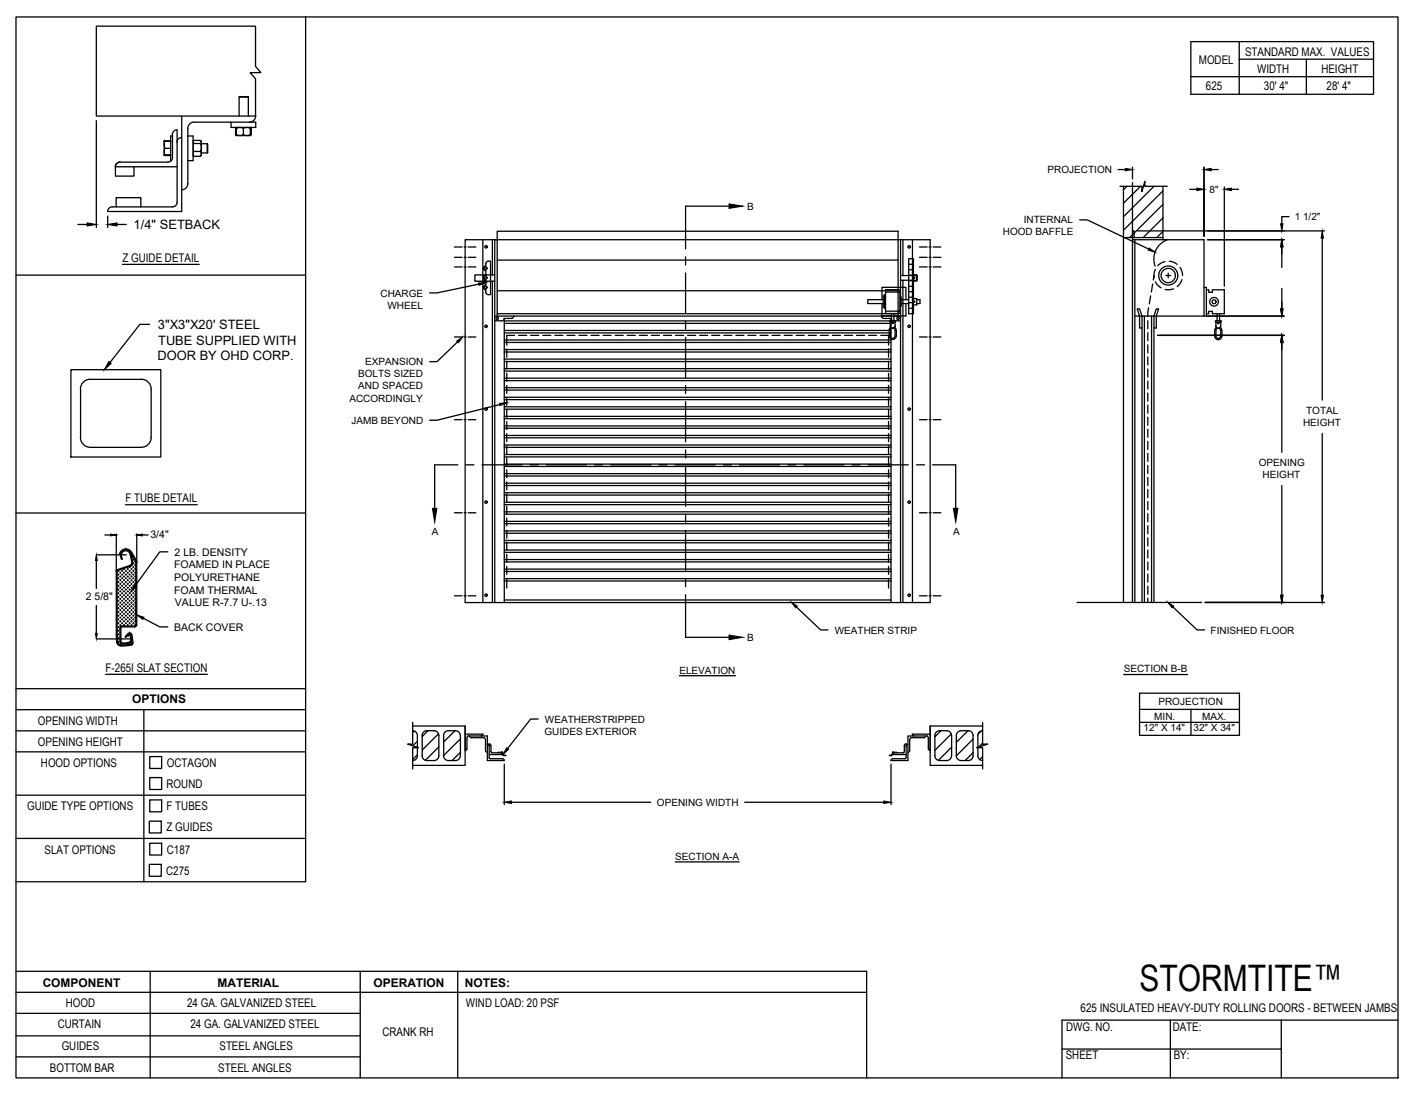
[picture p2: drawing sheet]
<svg xmlns="http://www.w3.org/2000/svg" width="279mm" height="216mm" viewBox="0 0 279 216" stroke-linecap="round" stroke-linejoin="round" font-family="sans-serif">
<!-- layer: ANNOTATIONS -->
<g fill="none" stroke="#000" stroke-width=".25">
<path d="M19 23.8v21.1M220.6 33.5h1.4M223.5 33v2.3M234.7 37.4h1.5M237.6 33v13.6M239 33.5h1.4M241.6 36.9v19.6M243 37.4h1.4M15.4 44.3h1.8M21.3 42.7v2.2M23.1 44.3h1.8M94.5 56.1l-8.3 1.7h-1.4"/>
<path d="M213 43.4h1.5l12.2 5.7M224.5 45.6h36.9M238.3 47.3h15.1M252.9 48.7v4.1M252.9 56.9v4.1M254.3 42.8h-1.4v1.4M260.9 47v32M29.5 64h-1.9l-5.9 7.5M90.3 67.5l-4.1 3.9h-1.4M98.6 79.8l-12.4 3.1h-1.4M228.4 66.2h25M238.3 62.4h15.1"/>
<path d="M252.9 67.6v21.7M252.9 95.8v21.7M260.9 85.5v32M19 110.6v5.5M19 119.5v5.5M19.2 109.5h5.7M20.7 105.6h1.1M22.9 105.4v7.2M27 105.4v5.5M28.1 105.6h1.1M33.1 108.9h-1.6l-4.8 6.6M157.1 119.8l4.8 4.5h1.5"/>
<path d="M231.4 119.8l4.8 4.5h1.5M237.8 118.9h23.6M19.2 126.1h6.5M28.3 122l3.2 1.7h1.6M134 133.4h11.1M221.7 133.1h12.6M224.9 136.8h19.7v8.3h-19.7zM224.9 140h19.7M235 140v5.1M99.5 150.8v8M100.9 158.3h27.5M106.2 141.9h-1.5l-4.5 5.8"/>
<path d="M146.9 158.3h27.5M175.8 150.8v8M224.9 142.6h19.7M133.2 170.1h12.6"/>
</g>
<g fill="#000" stroke="#000" stroke-width=".2">
<path d="M222 33.2l1.5 .3-1.5 .2zM236.2 37.1l1.4 .3-1.4 .2zM237.6 33.5l1.4-.3v.5zM241.6 37.4l1.4-.3v.5zM17.2 44l1.8 .3-1.8 .3zM21.3 44.3l1.8-.3v.6zM94.4 55.8h1.5l-1.4 .5zM226.7 48.9l1.2 .9-1.4-.4zM252.9 47.3l.3 1.4h-.5zM252.7 44.2h.5l-.3 1.4zM260.9 45.6l.2 1.4h-.4zM21.5 71.3l.4 .4-1.3 1.3z"/>
<path d="M90.1 67.3l1.2-.8-.9 1.1zM98.6 79.6l1.4-.1-1.3 .6zM252.9 66.2l.3 1.4h-.5zM252.7 61h.5l-.3 1.4zM19 109.5l.2 1.1h-.4zM21.8 105.4l1.1 .2-1.1 .2zM26.5 115.4l.4 .3-1 1zM27 105.6l1.1-.2v.4zM156.1 118.8l1.2 .8-.3 .4zM230.4 118.8l1.2 .8-.3 .4zM252.7 117.5h.5l-.3 1.4zM260.7 117.5h.4l-.2 1.4z"/>
<path d="M18.8 125h.4l-.2 1.1zM27 121.3l1.4 .5-.2 .4zM100 147.6l.4 .3-1.1 .9zM99.5 158.3l1.4-.2v.5zM174.4 158.1l1.4 .2-1.4 .3z"/>
</g>
<!-- layer: CRANK RH -->
<g fill="none" stroke="#000" stroke-width=".25">
<path d="M221 36.8h4.3v1l.6-2v1h4.4M221.7 36.8v82.1M222.4 36.8l-.7 .6M223.5 36v82.9M225 36.8l-3.3 3.3M225.9 35.9l-.1 .1M227.7 36.8l-6 6M229.5 37.7l-7.8 7.7M229.5 36.8v10.5M89.7 48.7h1.5M89.7 50.8h1.5M89.7 52.7h1.5"/>
<path d="M91.6 48.7h.4M91.6 50.8h.4M91.6 52.7h.4M91.8 47.3h91.7v71.6h-91.7zM92.4 48.7h1.5M92.4 50.8h1.5M92.4 52.7h1.5M95.3 47.3v71.6M95.4 54.4h.5M95.4 55.3h.5M95.8 52l.3-.4 .7-.1v6.6h-.7l-.2-.2v-.7a.48 .48 0 0 1-.5-.5 .48 .48 0 0 1 .5-.5M95.9 54.4a.48 .48 0 0 0-.5 .4 .48 .48 0 0 0 .5 .5"/>
<path d="M95.9 52v.5a.48 .48 0 0 0-.5 .4 .48 .48 0 0 0 .5 .5v1M95.9 55.3v1M97.2 47.3v7M97.2 55.5v63.4M97.6 54.3h-3.9v1.2h3.9M97.6 47.3v71.6M97.7 47.3h.4M98.1 51.3h79.1M98.1 57.4h79.1M174 59.1v-2.4h4.8v2.4M174 59.9v2.5h1.9M174.3 59.1h-3.1v.8h3.1"/>
<path d="M174.5 58.4h-.2v2.2h.2M174.7 58.2h-.2v2.7h.2M174.7 57.2h2.9v4.7h-2.9zM174.7 57.6h2.9M177.6 58.7h.2v1.7h-.2M177.7 54.4h3.3v.9h-3.3M177.7 47.3v71.6M177.8 59.1h1.5M177.8 59.9h1.5M178.2 47.3v7.1M178.2 55.3v63.6M178.8 59.9v2.5h-2.4"/>
<path d="M179.3 51.1h.9v10.8h-.9zM179.3 55.4h.9M179.3 54.3h.9M179.3 59.7h.9M179.3 58.7h.9M179.3 57.6h.9M179.3 56.5h.9M179.3 53.2h.9M179.3 52.2h.9M180 47.3v71.6M180.2 54.2h.7v1.3h-.7M180.2 58.9h.7v1.3h-.7"/>
<path d="M180.4 54.8h.1M180.4 59.5h.1M180.9 59.1h.6v.8h-.6M181.4 48.7h1.5M181.4 50.8h1.5M181.4 52.7h1.5M183.3 48.7h.4M183.3 50.8h.4M183.3 52.7h.4M184.1 48.7h1.6M184.1 50.8h1.6M184.1 52.7h1.6"/>
<path d="M221.7 46.9h7.8M223.5 47.3h14.1v15.1h-13.7M223.5 45.6h.3v1.2M223.9 47.3v71.6M227 58.4l-.2 1.6M227.4 56l-.2 1.6M227.7 54.4l-.1 .9M228 53.1l-.3 1v.7M228 55.6l.5 .7 .6 .5M229.5 40.3l-6.6 6.6M229.5 43l-3.9 3.9M229.5 45.7l-1.3 1.2"/>
<path d="M229.9 51.6l-.7 .3-.8 .6M230 54.4h1M230.4 47.3a4.1 4.1 0 0 0-2.5 5.2M230.5 53.9v.9M230.7 51.6l.9 .2 .7 .4M231.6 57l-1 .2-.7-.1M232.8 52.8l.4 .6 .1 1M233.2 55.2l-.2 .6-.7 .8M237.6 56.7h.4v5.7h-.4M238 57.2h.5v.5h.7v-.5h2.4v4.7h-2.4v-.5h-.7v.5h-.5M89.7 66.5h1.5M91.6 66.5h.4"/>
<path d="M92.4 66.5h1.5M97.6 62.4h80.1M98.1 62.4v-16.8h79.1v16.8M98.1 61.9h79.1M99.5 62.8v56.1M99.5 78.9h76.3M99.5 78.4h76.3M99.5 77h76.3M99.5 76.5h76.3M99.5 75.1h76.3M99.5 74.6h76.3M99.5 73.2h76.3"/>
<path d="M99.5 72.7h76.3M99.5 71.4h76.3M99.5 70.9h76.3M99.5 69.5h76.3M99.5 69h76.3M99.5 67.6h76.3M99.5 67.1h76.3M99.5 65.7h76.3M99.5 65.2h76.3M99.5 63.8h76.3M99.5 63.3h76.3M99.5 62.8l-.2 .4-.3 .1h-1.4"/>
<path d="M100 68.9v1.6M100 71.3v1.6M100 73.7v1.5M100 76.1v1.5M100 78.4v1.6M101.4 62.4l-.2 .4h-.3h-1.4M101.5 66.2h-1.5v1.9M102.3 66.2h1.6M104.7 66.2h1.6M107.1 66.2h1.6M109.5 66.2h1.6M111.9 66.2h1.6"/>
<path d="M114.2 66.2h1.6M116.6 66.2h1.6M119 66.2h1.6M121.4 66.2h1.6M123.8 66.2h1.5M126.2 66.2h1.5M128.5 66.2h1.6M130.9 66.2h1.6M133.3 66.2h1.6M135.7 66.2h1.6M138 66.2h1.6M140.4 66.2h1.6"/>
<path d="M142.8 66.2h1.6M145.2 66.2h1.6M147.6 66.2h1.6M150 66.2h1.6M152.3 66.2h1.6M154.7 66.2h1.6M157.1 66.2h1.6M159.5 66.2h1.6M161.9 66.2h1.5M164.3 66.2h1.5M166.6 66.2h1.6M169 66.2h1.6"/>
<path d="M171.4 66.2h1.6M173.8 66.2h1.5v1.9M173.9 62.4l.1 .2 .4 .2h1.4M174.7 61.4h2.9M175.3 68.9v1.6M175.3 71.3v1.6M175.3 73.7v1.5M175.3 76.1v1.5M175.3 78.4v1.6M175.5 65.2v1.1M175.6 64.8l-.2 .4M175.7 63.5v.8a.48 .48 0 0 0 .4 .4 .48 .48 0 0 0 .5-.4v-.8"/>
<path d="M175.7 63.5h.9M175.7 64.4l-.1 .4M175.8 62.8l.1 .3 .4 .2M175.8 62.8v56.1M175.9 64.8a.48 .48 0 0 1 .7 .4v1.1a.47 .47 0 0 1-.4 .5 .47 .47 0 0 1-.5-.5v-1.1zM175.9 61.9v1.4M176.4 61.9v1.4M176.6 63.3l.1 .1-.1 .1M176.6 64.4l.2 .6a1.94 1.94 0 0 1-.2 1.8 .71 .71 0 0 1-.7 .1 .71 .71 0 0 1-.5-.6M177.7 63.3h-2l-.1 .1 .1 .1M179.3 60.8h.9M181.4 66.5h1.5"/>
<path d="M183.3 66.5h.4M184.1 66.5h1.6M225.3 64.7h-.4v-2.3l-.5-1.4h.5l.4 1.4v56.5M225.8 62.4v56.5M226.5 63.3v1.6M226.5 65.7v1.5M226.5 68.1v1.5M226.5 70.4v1.6M226.5 72.8v1.6M226.5 75.2v1.6M226.5 77.6v1.6M226.5 79.9v1.6"/>
<path d="M226.6 60.7l-.1 1.8M227.2 62.4v56.5M227.7 64.7h.5v-2.3l.4-1.4h-.4l-.5 1.4v56.5M239.9 65.2a.49 .49 0 0 1 .5-.4 .49 .49 0 0 1 .5 .5v1a.48 .48 0 0 1-.5 .5 .48 .48 0 0 1-.5-.5M239.9 63.5l-.1-.1 .1-.1h1l.1 .1-.1 .1M239.9 64.3v-.7h1v.7M239.9 65.3v1M239.9 64.4l-.2 .7a2.21 2.21 0 0 0 .2 1.7 .71 .71 0 0 0 .8 .2 .71 .71 0 0 0 .4-.7M240.2 61.9v1.4M240.6 61.9v1.4M240.8 64.4l.3 .8M240.9 64.3a.48 .48 0 0 1-.5 .5 .48 .48 0 0 1-.5-.5"/>
<path d="M241.1 65.3v1M89.7 82.8h1.5M91.6 82.8h.4M92.4 82.8h1.5M99.5 99.6h76.3M99.5 99.1h76.3M99.5 97.7h76.3M99.5 97.2h76.3M99.5 95.8h76.3M99.5 95.4h76.3M99.5 93.9h76.3M99.5 93.5h76.3"/>
<path d="M99.5 92.1h76.3M99.5 91.6h76.3M99.5 90.2h76.3M99.5 89.7h76.3M99.5 88.3h76.3M99.5 87.8h76.3M99.5 86.4h76.3M99.5 85.9h76.3M99.5 84.5h76.3M99.5 84.1h76.3M99.5 82.6h76.3M99.5 82.2h76.3"/>
<path d="M99.5 80.8h76.3M99.5 80.3h76.3M100 80.8v1.6M100 83.2v1.6M100 85.6v1.6M100 87.9v1.6M100 90.3v1.6M100 92.7v1.6M100 95.1v1.6M100 97.5v1.6M100 99.9v1.6M175.3 80.8v1.6"/>
<path d="M175.3 83.2v1.6M175.3 85.6v1.6M175.3 87.9v1.6M175.3 90.3v1.6M175.3 92.7v1.6M175.3 95.1v1.6M175.3 97.5v1.6M175.3 99.9v1.6M181.4 82.8h1.5M183.3 82.8h.4M184.1 82.8h1.6M226.5 82.3v1.6"/>
<path d="M226.5 84.7v1.6M226.5 87.1v1.6M226.5 89.5v1.6M226.5 91.9v1.6M226.5 94.2v1.6M226.5 96.6v1.6M226.5 99v1.6M89.7 101.2h1.5M89.7 117.6h1.5M91.6 101.2h.4M91.6 117.6h.4M92.4 101.2h1.5"/>
<path d="M92.4 117.6h1.5M99.5 118.4h76.3M99.5 114.7h76.3M99.5 114.2h76.3M99.5 112.8h76.3M99.5 112.3h76.3M99.5 110.9h76.3M99.5 110.4h76.3M99.5 109h76.3M99.5 108.5h76.3M99.5 107.1h76.3M99.5 106.7h76.3"/>
<path d="M99.5 105.2h76.3M99.5 104.8h76.3M99.5 103.4h76.3M99.5 102.9h76.3M99.5 101.5h76.3M99.5 101h76.3M100 102.2v1.6M100 104.6v1.6M100 107v1.6M100 109.4v1.6M100 111.8v1.5M100 114.2v1.9"/>
<path d="M175.3 102.2v1.6M175.3 104.6v1.6M175.3 107v1.6M175.3 109.4v1.6M175.3 111.8v1.5M175.3 114.2v1.9M181.4 101.2h1.5M181.4 117.6h1.5M183.3 101.2h.4M183.3 117.6h.4M184.1 101.2h1.6M184.1 117.6h1.6"/>
<path d="M212.5 118.9h24.6M226.5 101.4v1.6M226.5 103.8v1.5M226.5 106.2v1.5M226.5 108.5v1.6M226.5 110.9v1.6M226.5 113.3v1.6M226.5 115.7v1.6M226.5 118v.9M81.4 144.2a.94 .94 0 0 1 1 1M81.4 143.3h10.4v7.7h-10.4M81.4 142.6v4.3h-.9l2.1 .7h-1.2v4.1"/>
<path d="M81.7 144.3l-.3 .3M82.4 147.6v1.6a.94 .94 0 0 1-1 .9M82.4 146.3l-.9 .9M82.4 148.9l-1 1M82.4 145.2v2.3M83.3 149.2a.94 .94 0 0 0 .9 .9h1.5M83.3 145.2v4M84.4 144.2l-1.1 1.2M85.7 144.2a.94 .94 0 0 1 .9 1M85.7 144.2h-1.5a.94 .94 0 0 0-.9 1M86.5 144.8l-3.2 3.2M86.6 145.2v4a.94 .94 0 0 1-.9 .9"/>
<path d="M86.6 147.4l-2.7 2.7M87.5 149.2a.94 .94 0 0 0 1 .9M87.5 145.2v4M88.5 144.2a.94 .94 0 0 0-1 1M88.5 144.2h1.4a.94 .94 0 0 1 .9 1M89.8 144.2l-2.3 2.2M90.8 149.2a.94 .94 0 0 1-.9 .9h-1.4M90.8 145.8l-3.3 3.3M90.8 148.5l-1.6 1.6M90.8 145.2v4M91.8 144.9h3.5M91.8 143.3v4.8"/>
<path d="M92.1 147.8l-.3 .3M92.1 145.7v2.1M92.4 145.2l-.3 .5M92.4 145.2h3.8v4.9h3.3M92.6 145.2l.4 .4h2.6l.2 .5v2l.3 .4M95.3 144.9l-.4 .3M96.1 146.9l.4 .3M96.5 149.5l.2 .2h2.5l.3 .4M96.5 146.8l.3 .2 .1 1.3 .2 .3M96.5 146.8v2.7M96.5 148.9h2.7M97.1 148.6h1.9"/>
<path d="M98.8 148.5l.3 .4M99 148.5l.1 .1M99 148.5l.1-.1 .1 .2M99 148.5h-.7v.1M99.2 148.6l.2 .5h.4h-.4l-.3-.4M176.1 148.6l-.2 .5h-.4h.5l.2-.4M176.1 148.9h2.7M176.3 148.5l-.1-.1-.1 .2M176.3 148.5l-.1 .1M176.3 148.5h.7v.1M176.3 148.6h1.9M176.5 148.5l-.4 .4"/>
<path d="M178.8 146.8l-.3 .2-.1 1.3-.2 .3M178.8 149.5l-.2 .2h-2.5l-.3 .4M178.8 146.8v2.7M179.1 146.9l-.3 .3M179.7 145.6l-.2 .5v2l-.4 .4M182.6 145.2l-.3 .4h-2.6M183.5 148.1l-.3-.3v-2.1l-.3-.5h-3.7v4.9h-3.4M183.5 144.9h-3.5l.4 .3M184.5 145.2v4a.94 .94 0 0 0 .9 .9h1.4a.94 .94 0 0 0 .9-.9l.1-4M184.5 145.2a.94 .94 0 0 1 .9-1h1.4a.94 .94 0 0 1 .9 1M185.7 144.2l-1.2 1.2M187.7 144.8l-3.2 3.3"/>
<path d="M187.8 147.4l-2.7 2.7M188.7 145.2v4M188.7 149.2a.94 .94 0 0 0 .9 .9M189.6 144.2a.94 .94 0 0 0-.9 1M189.7 144.2h1.4a.94 .94 0 0 1 .9 1M191 144.2l-2.3 2.3M192 145.2v4a.94 .94 0 0 1-.9 .9h-1.4M192 145.9l-3.3 3.3M192 148.5l-1.6 1.6M192.9 149.2a.94 .94 0 0 0 1 .9M193 147.6v1.6M193 145.2v2.3"/>
<path d="M193.6 144.3l-.6 .6M193.9 144.2a.94 .94 0 0 0-1 1M193.9 142.6v4.3h1l-2.2 .7h1.2v4.1M193.9 143.3h-10.4v7.7h10.4M193.9 146.6l-.8 .8M193.9 149.3l-.6 .6"/>
<circle cx="95.9" cy="56.7" r=".24"/>
<circle cx="95.9" cy="54.8" r=".24"/>
<circle cx="95.9" cy="52.9" r=".24"/>
<circle cx="95.9" cy="48.7" r=".24"/>
<circle cx="179.4" cy="48.7" r=".24"/>
<circle cx="180.4" cy="54.8" r=".1"/>
<circle cx="180.4" cy="59.5" r=".1"/>
<circle cx="230.5" cy="54.4" r="1.41"/>
<circle cx="230.5" cy="54.4" r="1.88"/>
<circle cx="239.6" cy="59.6" r=".86"/>
<circle cx="239.6" cy="59.6" r=".39"/>
<circle cx="95.9" cy="64.4" r=".24"/>
<circle cx="98.1" cy="62.8" r=".24"/>
<circle cx="176.1" cy="63.7" r=".12"/>
<circle cx="177.2" cy="62.8" r=".24"/>
<circle cx="179.4" cy="64.4" r=".24"/>
<circle cx="240.4" cy="63.8" r=".12"/>
<circle cx="95.9" cy="80.7" r=".24"/>
<circle cx="95.9" cy="99.1" r=".24"/>
<circle cx="179.4" cy="80.7" r=".24"/>
<circle cx="179.4" cy="99.1" r=".24"/>
<circle cx="95.9" cy="117.5" r=".24"/>
<circle cx="179.4" cy="117.5" r=".24"/>
<circle cx="99.1" cy="148.5" r=".07"/>
<circle cx="176.2" cy="148.5" r=".07"/>
</g>
<path d="M175.3 69h.1" fill="none" stroke="#000" stroke-width=".2"/>
<!-- layer: SECTION CUTS -->
<g fill="none" stroke="#000" stroke-width=".25">
<path d="M135.3 50.7v1.6M135.3 53.9v7.9M143.8 40.7h-8.5v8.4M135.3 63.4v1.6M135.3 66.6v7.9M135.3 76.1v1.6M135.3 79.3v7.9M90.3 91.7h-4.5v8.6M91.9 91.7h1.6M95.1 91.7h7.9M104.6 91.7h1.6M107.8 91.7h7.9"/>
<path d="M117.3 91.7h1.6M120.5 91.7h7.9M130 91.7h1.6M133.2 91.7h7.9M135.3 88.8v1.6M135.3 92v7.9M142.7 91.7h1.6M145.9 91.7h7.9M155.4 91.7h1.6M158.6 91.7h7.9M168.1 91.7h1.6M171.3 91.7h7.9"/>
<path d="M180.8 91.7h1.6M184 91.7h4.6v8.6M135.3 101.5v1.6M135.3 104.7v7.9M135.3 114.2v1.6M135.3 117.4v8.4h8.5"/>
</g>
<path d="M143.8 40.2l2.8 .5-2.8 .4zM85.3 100.3h.9l-.4 2.7zM188.1 100.3h.9l-.4 2.7zM143.8 125.3l2.8 .5-2.8 .4z" fill="#000" stroke="#000" stroke-width=".2"/>
<!-- layer: DETAILS -->
<g fill="none" stroke="#000" stroke-width=".25">
<path d="M47.2 19.2h1.8v3.7M47.2 19.2v3.7M47.2 19.2h1.8M22.8 32.9h12.1M23.7 32a.92 .92 0 0 0-.9 .9M32.4 30.6h.1M32.4 27.9h.1M32.4 27.9h1.3h-1.2l-.1 .7 .1 .7M32.5 27.9h1.2h-1.3M32.5 27.9h-.1v2.7l1.3 .1h-1.2M32.5 30.7h.1M33.1 32h-9.4a.88 .88 0 0 0-.9 .8v2h3.6v-1.9"/>
<path d="M33.7 29.3h-1.2l-.1 .7 .1 .6h1.2h-1.3M34 26.8h-.3v4.9h.1M34.9 25.6a.89 .89 0 0 0-.9 .9v4.6a.92 .92 0 0 1-.9 .9M34.9 25.6v14.3a.92 .92 0 0 1-.9 .9h-11.8M35.8 27.1a.92 .92 0 0 0-.9 1M35.9 22.9v18.8h-14.6a.92 .92 0 0 1 .9-.9M37.1 26.8h1v4.9h-1M38.1 30.6h.1M38.1 27.9h.1M38.1 28.3h1.4l.2 .8-.2 .8h-1.4M38.3 24.1a1.22 1.22 0 0 0-1.2 1.2v10.9a1.22 1.22 0 0 1-1.3 1.3M38.3 24.1h12.2v1h-4.9v-1"/>
<path d="M39.5 28.3l.2-.3-.2-.3h-1.4v3.1h1.4l.2-.4-.2-.5M39.6 27.8l.1 .1v2.7l-.2 .2M39.7 28.4h1.2M39.7 30.2h1.2M40.9 28.4h.1v1.7l-.1 .1M40.9 28.4v1.8M46.5 26.6l.2 .2-.1-.2M46.5 25.3l.2-.2v.2M46.5 26.6l.1 .1M46.5 25.3v1.3M46.6 25.2l-.1 .1M46.7 25.3l.6-.2 .7 .2v1.3l-.5 .2-.8-.2z"/>
<path d="M46.7 25.3v1.5h2.7M46.7 25.3h-.2l.1 1.3M48 25.3l.7-.2 .7 .2M48 26.6l.7 .2 .7-.2v-1.5v1.7M49.4 26.6v.2M49.4 25.2v1.5l.2-.1-.2-1.4M50.4 22.9v-7.3l-1-1.3h2.1l-1.1-1.2v-7.9h-31.4v17.7h31.4a1.22 1.22 0 0 1-1.2 1.2M22.9 40.8v-1.8h4.9v1.8M14 73h17.7v17.2h-17.7zM17.8 74.8a1.92 1.92 0 0 0-1.9 2v9.6M17.8 74.9h10.1M27.9 74.8a1.92 1.92 0 0 1 1.9 2v9.6"/>
<path d="M15.9 86.3a1.92 1.92 0 0 0 1.9 2M17.8 88.3h10.1M29.8 86.3a1.92 1.92 0 0 1-1.9 2M23.2 112.6v14.1a.79 .79 0 0 0 1 .6l1.7-.2 .2-.2M23.3 117.8h.2M23.3 117.1h.2M23.3 116.4h.2M23.3 115.6h.2M23.3 114.9h.2M23.3 114.1h.2M23.3 113.4h.2M23.3 118.6h.2"/>
<path d="M23.3 119.3h.2M23.3 112.6h.2M23.4 112.6v.2M23.4 113.3v.2M23.4 114v.2M23.4 114.8v.2M23.4 115.5v.2M23.4 116.2v.2M23.4 117v.2M23.4 117.7v.2M23.4 118.5v.1M23.4 119.2v.2"/>
<path d="M23.4 119.9v.2M23.6 118.2h.2M23.6 117.5h.2M23.6 116.7h.2M23.6 116h.2M23.6 115.2h.2M23.6 114.5h.2M23.6 113.8h.2M23.6 113h.2M23.6 118.9h.2M23.6 119.7h.2M23.7 112.9v.2"/>
<path d="M23.7 113.7v.2M23.7 114.4v.2M23.7 115.1v.2M23.7 115.9v.2M23.7 116.6v.2M23.7 117.4v.1M23.7 118.1v.2M23.7 118.8v.2M23.7 119.6v.2M23.8 109.9a1.07 1.07 0 0 1 .7-1.4 1.07 1.07 0 0 1 1.4 .9l.3 1.6M23.8 109.9l.2 .5 .2-.1a.95 .95 0 0 1-.1-1.3 .95 .95 0 0 1 1.4 0l.5 2-.1 .4-.2 .2M24 117.8h.2"/>
<path d="M24 117.1h.2M24 116.4h.2M24 115.6h.2M24 114.9h.2M24 114.1h.2M24 113.4h.2M24 118.6h.2M24 119.3h.2M24 112.6h.2M24.1 112.6v.2M24.1 113.3v.2M24.1 114v.2"/>
<path d="M24.1 114.8v.2M24.1 115.5v.2M24.1 116.2v.2M24.1 117v.2M24.1 117.7v.2M24.1 118.5v.1M24.1 119.2v.2M24.1 119.9v.2M24.4 118.2h.2M24.4 117.5h.2M24.4 116.7h.2M24.4 116h.2"/>
<path d="M24.4 115.2h.2M24.4 114.5h.2M24.4 113.8h.2M24.4 113h.2M24.4 112.3h.2M24.4 118.9h.2M24.4 119.7h.2M24.5 112.2v.2M24.5 112.9v.2M24.5 113.7v.2M24.5 114.4v.2M24.5 115.1v.2"/>
<path d="M24.5 115.9v.2M24.5 116.6v.2M24.5 117.4v.1M24.5 118.1v.2M24.5 118.8v.2M24.5 119.6v.2M24.7 117.8h.2M24.7 117.1h.2M24.7 116.4h.2M24.7 115.6h.2M24.7 114.9h.2M24.7 114.1h.2"/>
<path d="M24.7 113.4h.2M24.7 118.6h.2M24.7 119.3h.2M24.7 112.6h.2M24.8 112.6v.2M24.8 113.3v.2M24.8 114v.2M24.8 114.8v.2M24.8 115.5v.2M24.8 116.2v.2M24.8 117v.2M24.8 117.7v.2"/>
<path d="M24.8 118.5v.1M24.8 119.2v.2M24.8 119.9v.2M25.1 118.2h.2M25.1 117.5h.2M25.1 116.7h.2M25.1 116h.2M25.1 115.2h.2M25.1 114.5h.2M25.1 113.8h.2M25.1 113h.2M25.1 112.3h.2"/>
<path d="M25.1 118.9h.2M25.1 119.7h.2M25.2 112.2v.2M25.2 112.9v.2M25.2 113.7v.2M25.2 114.4v.2M25.2 115.1v.2M25.2 115.9v.2M25.2 116.6v.2M25.2 117.4v.1M25.2 118.1v.2M25.2 118.8v.2"/>
<path d="M25.2 119.6v.2M25.2 108.6l.6 .5M25.5 117.8h.2M25.5 117.1h.2M25.5 116.4h.2M25.5 115.6h.2M25.5 114.9h.2M25.5 114.1h.2M25.5 113.4h.2M25.5 111.9h.2M25.5 118.6h.2M25.5 119.3h.2"/>
<path d="M25.5 112.6h.2M25.6 111.8v.2M25.6 112.6v.2M25.6 113.3v.2M25.6 114v.2M25.6 114.8v.2M25.6 115.5v.2M25.6 116.2v.2M25.6 117v.2M25.6 117.7v.2M25.6 118.5v.1M25.6 119.2v.2"/>
<path d="M25.6 119.9v.2M25.7 111.6l-2.6 .8-.2 .3 .1 14M25.8 109.1l.9 1.6M25.9 118.2h.1M25.9 117.5h.1M25.9 116.7h.1M25.9 116h.1M25.9 115.2h.1M25.9 114.5h.1M25.9 113.8h.1M25.9 113h.1M25.9 112.3h.1"/>
<path d="M25.9 118.9h.1M25.9 119.7h.1M26 111.6h.1M26 109.3v.1M26 112.2v.2M26 112.9v.2M26 113.7v.2M26 114.4v.2M26 115.1v.2M26 115.9v.2M26 116.6v.2M26 117.4v.1"/>
<path d="M26 118.1v.2M26 118.8v.2M26 119.6v.2M26 109a1.29 1.29 0 0 0-1.4-.6 1.29 1.29 0 0 0-1 1l.2 .1M26 109l1 2v12.3l-.4 .4h-2.6l-.2 .2M26 111.5h.1M26 109.9h.2M26.1 109.8v.2M26.2 111a.67 .67 0 0 1-.5 .7l-2.5 .9M26.2 117.8h.2M26.2 117.1h.2M26.2 116.4h.2"/>
<path d="M26.2 115.6h.2M26.2 114.9h.2M26.2 114.1h.2M26.2 113.4h.2M26.2 111.9h.2M26.2 111.2h.2M26.2 110.4h.2M26.2 118.6h.2M26.2 119.3h.2M26.2 112.6h.2M26.3 110.4v.1M26.3 111.1v.2"/>
<path d="M26.3 111.8v.2M26.3 112.6v.2M26.3 113.3v.2M26.3 114v.2M26.3 114.8v.2M26.3 115.5v.2M26.3 116.2v.2M26.3 117v.2M26.3 117.7v.2M26.3 118.5v.1M26.3 119.2v.2M26.3 119.9v.2"/>
<path d="M26.6 118.2h.2M26.6 117.5h.2M26.6 116.7h.2M26.6 116h.2M26.6 115.2h.2M26.6 114.5h.2M26.6 113.8h.2M26.6 113h.2M26.6 112.3h.2M26.6 111.5h.2M26.6 110.8h.2M26.6 118.9h.2"/>
<path d="M26.6 119.7h.2M26.7 110.7v.2M26.7 111.5v.1M26.7 112.2v.2M26.7 112.9v.2M26.7 113.7v.2M26.7 114.4v.2M26.7 115.1v.2M26.7 115.9v.2M26.7 116.6v.2M26.7 117.4v.1M26.7 118.1v.2"/>
<path d="M26.7 118.8v.2M26.7 119.6v.2M26.7 110.6l.1 .3v12.5M23.3 123.7h.2M23.3 120h.2M23.3 120.8h.2M23.3 121.5h.2M23.3 122.2h.2M23.3 123h.2M23.3 124.5h.2M23.3 125.2h.2M23.3 125.9h.2"/>
<path d="M23.3 126.7h.2M23.4 120.7v.2M23.4 121.4v.2M23.4 122.2v.1M23.4 122.9v.2M23.4 123.6v.2M23.4 124.4v.1M23.4 125.1v.2M23.4 125.8v.2M23.4 126.6v.2M23.6 120.4h.2M23.6 121.1h.2"/>
<path d="M23.6 121.9h.2M23.6 122.6h.2M23.6 123.4h.2M23.6 124.1h.1M23.6 124.8h.1M23.6 125.6h.1M23.6 126.3h.1M23.6 127h.2M23.7 126.5v.3l.5 .3M23.7 120.3v.2M23.7 121.1v.1M23.7 121.8v.2"/>
<path d="M23.7 122.5v.2M23.7 123.3v.1M23.7 126.9v.2M23.9 123.9v2.7M23.9 126.5l.1 .3 .3 .1M24 120h.2M24 120.8h.2M24 121.5h.2M24 122.2h.2M24 123h.2M24 123.5l-.3 .4v2.7M24.1 120.7v.2"/>
<path d="M24.1 121.4v.2M24.1 122.2v.1M24.1 122.9v.2M24.1 127.2h.2M24.2 127.1v.2M24.4 120.4h.2M24.4 121.1h.2M24.4 121.9h.2M24.4 122.6h.2M24.4 123.4h.2M24.5 120.3v.2M24.5 121.1v.1"/>
<path d="M24.5 121.8v.2M24.5 122.5v.2M24.5 123.3v.1M24.7 120h.2M24.7 120.8h.2M24.7 121.5h.2M24.7 122.2h.2M24.7 123h.2M24.8 120.7v.2M24.8 121.4v.2M24.8 122.2v.1M24.8 122.9v.2"/>
<path d="M24.9 127.2h.2M25 127.1v.2M25.1 120.4h.2M25.1 121.1h.2M25.1 121.9h.2M25.1 122.6h.2M25.1 123.4h.2M25.2 120.3v.2M25.2 121.1v.1M25.2 121.8v.2M25.2 122.5v.2M25.2 123.3v.1"/>
<path d="M25.4 127h.1M25.4 125.2a.26 .26 0 0 1 .3-.1 .26 .26 0 0 1 .1 .2l.3 1.6M25.4 125.2l-.6 .6-.1-.1 .7-.8 .5 .1 .1 .3M25.4 127v.1M25.5 125.3l.2 .1M25.5 125.3l-.2 .3-.2-.1M25.5 120h.2M25.5 120.8h.2M25.5 121.5h.2M25.5 122.2h.2M25.5 123h.2M25.5 126.7l-1.3 .2"/>
<path d="M25.6 120.7v.2M25.6 121.4v.2M25.6 122.2v.1M25.6 122.9v.2M25.6 126.9l-1.4 .2M25.7 125.4l.1 1.1-.3 .2M25.9 120.4h.1M25.9 121.1h.1M25.9 121.9h.1M25.9 122.6h.1M25.9 123.4h.1M25.9 127h.1"/>
<path d="M26 120.3v.2M26 121.1v.1M26 121.8v.2M26 122.5v.2M26 123.3v.1M26 126.9v.2M26 126.4l-.4 .5M26 125.3l.2 1.8a3.4 3.4 0 0 1-2.3 .4 .87 .87 0 0 1-.9-.8M26.2 120h.2M26.2 120.8h.2M26.2 121.5h.2M26.2 122.2h.2"/>
<path d="M26.2 123h.2M26.3 120.7v.2M26.3 121.4v.2M26.3 122.2v.1M26.3 122.9v.2M26.6 120.4h.2M26.6 121.1h.2M26.6 121.9h.2M26.6 122.6h.2M26.6 123.4h.2M26.7 120.3v.2M26.7 121.1v.1"/>
<path d="M26.7 121.8v.2M26.7 122.5v.2M26.7 123.3v.1M26.8 123.3l-.2 .2h-2.6"/>
</g>
<path d="M22.9 112.7h.1M24.8 108.3h.1M27 111h.1M25.6 124.9h.1" fill="none" stroke="#000" stroke-width=".2"/>
<!-- layer: ANNOTATIONS -->
<path d="M27 105.6h.1M19 124.9h.1" fill="none" stroke="#000" stroke-width=".2"/>
<!-- layer: TITLE BLOCK -->
<g fill="none" stroke="#000" stroke-width=".25">
<path d="M3.2 3.3h272.6v209.4h-272.6zM60.3 3.3v170.7h-57.1M235 8.2h36v10.4h-36zM235 15.1h36M244.5 11.7h26.5M244.5 8.2v10.4M3.2 54.3h57.1M24.2 52.2h15.1M24.7 99.6h14.2M3.2 101.2h57.1M3.2 135.9h57.1M20.8 133.1h20.1"/>
<path d="M3.2 140.1h57.1M3.2 144.2h57.1M3.2 148.4h57.1M3.2 156.9h57.1M28.4 140.1v33.9M29.5 149.3h2.4v2.4h-2.4zM29.5 153.5h2.4v2.3h-2.4zM29.5 157.9h2.4v2.3h-2.4zM3.2 165.5h57.1M29.5 162.1h2.3v2.3h-2.3zM29.5 170.6h2.3v2.3h-2.3zM29.5 166.4h2.4v2.3h-2.4z"/>
<path d="M3.2 200h67.9M3.2 195.8h167.8M3.2 191.7h167.8v21M29.6 191.7v21M71.1 191.7v21M90.3 191.7v21M3.2 208.6h67.9M3.2 204.4h67.9M209.6 207h43.2M230.9 201.3v11.4M252.8 201.3v11.4M275.8 201.3h-66.2v11.4"/>
</g>
<!-- layer: 0 -->
<path d="M257.8 11.7v6.9" fill="none" stroke="#000" stroke-width=".25"/>
<text font-size="7.2" x="224.9" y="195.5">STORMTITE™</text>
<g font-size="2.5">
<text x="26.4" y="45.2">1/4&quot; SETBACK</text>
<text x="31.2" y="64.9">3&quot;X3&quot;X20' STEEL</text>
<text x="31.1" y="71.1">DOOR BY OHD CORP.</text>
<text x="31.2" y="68">TUBE SUPPLIED WITH</text>
</g>
<g font-size="2.4">
<text x="245.7" y="11.1">STANDARD MAX. VALUES</text>
<text x="236.6" y="12.7">MODEL</text>
<text x="238" y="17.8">625</text>
<text x="248.1" y="14.4">WIDTH</text>
<text x="249.4" y="17.8">30' 4&quot;</text>
<text x="260.7" y="14.4">HEIGHT</text>
<text x="261.8" y="17.8">28' 4&quot;</text>
<text x="24.2" y="51.7">Z GUIDE DETAIL</text>
<text x="24.7" y="99.1">F TUBE DETAIL</text>
<text x="20.8" y="132.6">F-265I SLAT SECTION</text>
<text x="7.5" y="143">OPENING WIDTH</text>
<text x="26.1" y="138.8">OPTIONS</text>
<text x="7.5" y="147.2">OPENING HEIGHT</text>
<text x="8.1" y="151.3">HOOD OPTIONS</text>
<text x="32.9" y="155.5">ROUND</text>
<text x="32.9" y="151.4">OCTAGON</text>
<text x="5.4" y="159.9">GUIDE TYPE OPTIONS</text>
<text x="32.9" y="159.9">F TUBES</text>
<text x="32.9" y="164.1">Z GUIDES</text>
<text x="8.8" y="168.4">SLAT OPTIONS</text>
<text x="32.8" y="172.6">C275</text>
<text x="32.9" y="168.5">C187</text>
<text x="8.4" y="194.7">COMPONENT</text>
<text x="42.9" y="194.7">MATERIAL</text>
<text x="73.7" y="194.7">OPERATION</text>
<text x="91.7" y="194.7">NOTES:</text>
<text x="11.4" y="202.8">CURTAIN</text>
<text x="13" y="198.8">HOOD</text>
<text x="36.9" y="198.6">24 GA. GALVANIZED STEEL</text>
<text x="37.6" y="202.9">24 GA. GALVANIZED STEEL</text>
<text x="91.9" y="198.6">WIND LOAD: 20 PSF</text>
<text x="210.4" y="203.6">DWG. NO.</text>
<text x="213.2" y="199.8">625 INSULATED HEAVY-DUTY ROLLING DOORS - BETWEEN JAMBS</text>
<text x="231.4" y="203.4">DATE:</text>
<text x="12.2" y="207.3">GUIDES</text>
<text x="43.3" y="207.2">STEEL ANGLES</text>
<text x="75.5" y="204.5">CRANK RH</text>
<text x="210.3" y="209.1">SHEET</text>
<text x="231.6" y="209">BY:</text>
<text x="9.8" y="211.5">BOTTOM BAR</text>
<text x="43.1" y="211.6">STEEL ANGLES</text>
</g>
<g font-size="2.1">
<text x="29.7" y="106.2">3/4&quot;</text>
<text x="34.4" y="112.2">FOAMED IN PLACE</text>
<text x="34.5" y="109.7">2 LB. DENSITY</text>
<text x="16.9" y="118.3">2 5/8&quot;</text>
<text x="34.4" y="117.2">FOAM THERMAL</text>
<text x="34.4" y="114.7">POLYURETHANE</text>
<text x="34.5" y="119.7">VALUE R-7.7 U-.13</text>
<text x="34.4" y="124.5">BACK COVER</text>
</g>
<g font-size="2">
<text x="206.7" y="34.2">PROJECTION</text>
<text x="147.4" y="41.5">B</text>
<text x="238.7" y="38.1">8&quot;</text>
<text x="197.9" y="46.5">HOOD BAFFLE</text>
<text x="202" y="44.1">INTERNAL</text>
<text x="255.5" y="43.5">1 1/2&quot;</text>
<text x="75.1" y="58.5">CHARGE</text>
<text x="76.5" y="60.9">WHEEL</text>
<text x="70.7" y="74.5">BOLTS SIZED</text>
<text x="70.7" y="76.9">AND SPACED</text>
<text x="72.1" y="72.1">EXPANSION</text>
<text x="68.9" y="79.2">ACCORDINGLY</text>
<text x="69.4" y="83.7">JAMB BEYOND</text>
<text x="257.7" y="81.7">TOTAL</text>
<text x="257.1" y="84.1">HEIGHT</text>
<text x="248.4" y="92.1">OPENING</text>
<text x="249.1" y="94.4">HEIGHT</text>
<text x="85.2" y="105.6">A</text>
<text x="188" y="105.6">A</text>
<text x="164.7" y="125">WEATHER STRIP</text>
<text x="238.9" y="125">FINISHED FLOOR</text>
<text x="147.4" y="126.6">B</text>
<text x="134" y="132.9">ELEVATION</text>
<text x="221.7" y="132.7">SECTION B-B</text>
<text x="107.5" y="142.6">WEATHERSTRIPPED</text>
<text x="227.8" y="142">MIN.</text>
<text x="228.6" y="139.1">PROJECTION</text>
<text x="237.2" y="142">MAX.</text>
<text x="107.4" y="145">GUIDES EXTERIOR</text>
<text x="225.7" y="144.4">12&quot; X 14&quot;</text>
<text x="235.5" y="144.4">32&quot; X 34&quot;</text>
<text x="129.6" y="159">OPENING WIDTH</text>
<text x="133.2" y="169.7">SECTION A-A</text>
</g>
</svg>
